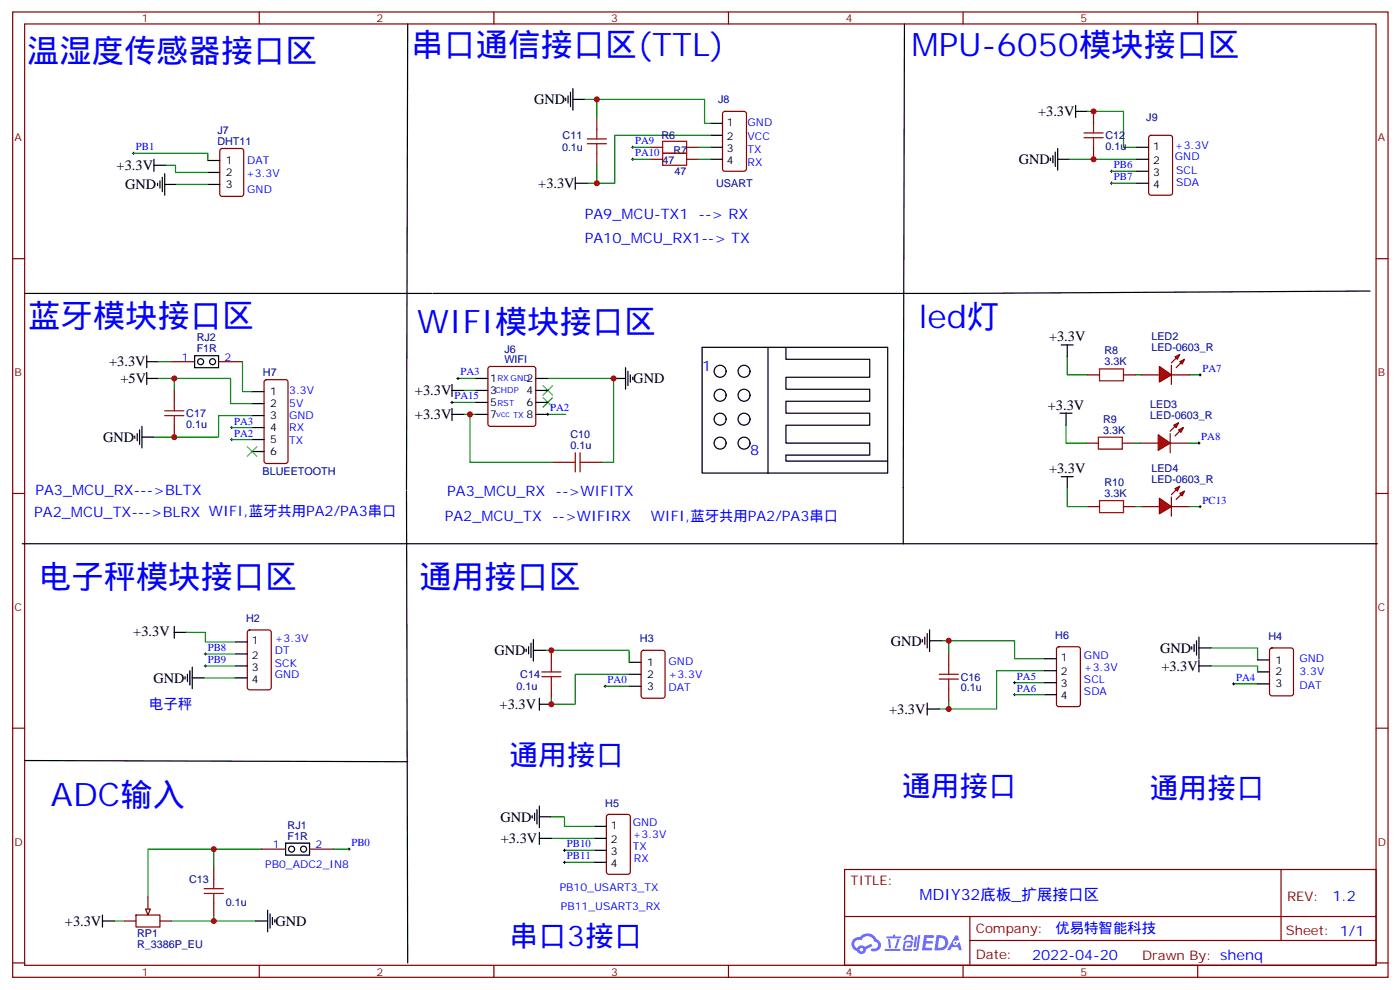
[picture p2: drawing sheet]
<svg xmlns="http://www.w3.org/2000/svg" width="413mm" height="292mm" viewBox="0 0 413 292" stroke-linecap="round" stroke-linejoin="round" font-family="sans-serif">
<g fill="none" stroke="#000" stroke-width=".35">
<path d="M120.2 7.1l-.4 137.2M266.6 7.1l-.4 136.5M317 32.8h3.5M317 31v3.6M45.4 48.7h3.5M45.4 46.9v3.5M46.4 54v.7M47.1 53.3v2.1M47.8 52.2v4.2M48.5 54.3h3.6M48.5 51.2v6.3M61.2 54.3h3.6"/>
<path d="M61.2 47.3h3.6M61.2 50.8h3.6M309.6 46.6v.7M310.3 45.9v2.1M311 44.8v4.2M311.7 46.9h3.5M311.7 43.7v6.4M7.3 86.4h119.9M403.8 85.7l-121.4 .7h-154.8M119.8 144.6l.4 139M51.4 186.3h3.5M51.4 184.5v3.5"/>
<path d="M54.5 199.3v.7M55.2 198.6v2.1M56 197.6v4.2M56.7 199.7h3.5M56.7 196.5v6.3M69.4 196.1h3.5M69.4 189.1h3.5M69.4 192.6h3.5M69.4 199.7h3.5M155.1 191.2v.7M155.8 190.5v2.1M156.5 189.4v4.3"/>
<path d="M157.2 191.6h3.5M157.2 188.4v6.3M185.4 195.1h3.5M185.4 198.6h3.5M271.9 188.4v.7M272.6 187.7v2.1M273.3 186.6v4.3M274 188.7h3.5M274 185.6v6.3M307.8 194h3.6M307.8 197.6h3.6M351.2 190.5v.7"/>
<path d="M351.9 189.8v2.1M352.6 188.7v4.3M353.3 190.9h3.6M353.3 187.7v6.3M353.3 194.4v3.5M353.3 196.1h3.6M370.6 194.4h3.6M370.6 197.9h3.6M159 207.4h3.5M159 205.7v3.5M185.4 202.1h3.5M273.3 207.1v3.5"/>
<path d="M273.3 208.8h3.5M307.8 201.1h3.6M307.8 204.6h3.6M370.6 201.4h3.6M157.6 239.5v2.2M158.3 238.5v4.2M159 237.4v6.4M156.8 240.2v.7M159 245.2v3.5M159 240.6h3.5M159 246.9h3.5M175.2 243.4h3.5"/>
<path d="M175.2 246.9h3.5M175.2 250.5h3.5M175.2 254h3.5M30.2 271.3h3.5M30.2 269.5v3.5"/>
</g>
<g fill="none" stroke="#870000" stroke-width=".35">
<path d="M322.3 32.8v3.5M65 44l.5-.3h5.6l.7 .5v12.9l-.4 .7-5.9 .1-.7-.5v-13zM322.3 43.4v3.5M73.1 185.8l.5-.2h5.6l.7 .4v16.5l-.4 .6-5.9 .1-.7-.5v-16.4zM162.5 191.6v3.5M189.2 191.8l.5-.2h5.6l.6 .4 .1 13-.5 .6-5.8 .1-.7-.5-.1-12.9zM279.6 192.3v3.5M311.6 190.7l.5-.2h5.6l.7 .4v16.5l-.4 .7h-5.9l-.7-.4v-16.5zM374.4 191.1l.5-.2h5.6l.7 .4v13l-.5 .6-5.8 .1-.7-.5v-12.9zM162.5 202.1v3.6M279.6 202.8v3.6M179 240.1l.4-.2h5.7l.6 .4 .1 16.5-.5 .7h-5.9l-.6-.4-.1-16.5z"/>
<path d="M36.5 271.3h3.6M40.1 269.5h7v3.5h-7zM43.6 264.2v3.6M47.1 271.3h3.6"/>
</g>
<g fill="none" stroke="#008700" stroke-width=".35">
<path d="M320.5 32.8h10.6v10.6h3.9M52.1 54.3h9.1M315.2 46.9h19.8M327.6 50.4h7.4M327.6 54h7.4M54.9 186.3h5.6v2.8h8.9M60.2 199.7h9.2M60.5 192.6h8.9M60.5 196.1h8.9M160.7 191.6h24.7v3.5M185.4 198.6h-15.9v8.8h-7v-1.7M277.5 188.7h21.5v5.3h8.8"/>
<path d="M307.8 197.6h-14.1v11.2h-14.1M356.9 190.9h13.7v3.5M356.9 196.1h13.7v1.8M178.4 202.1h7M279.6 206.4v2.4h-2.8M299 201.1h8.8M299 204.6h8.8M363.6 201.4h7M162.5 240.6h3.9v2.8h8.8M162.5 246.9h12.7M166.4 254h8.8M166.4 250.5h8.8"/>
</g>
<path d="M319.5 39.2h5.6M322.3 36.3v2.9M319.5 40.6h5.6M322.3 40.6v2.8M159.7 199.3h5.6M159.7 197.9h5.6M162.5 195.1v2.8M162.5 199.3v2.8M276.8 198.6h5.6M279.6 195.8v2.8M276.8 200h5.6M279.6 200v2.8" fill="none" stroke="#a10000" stroke-width=".35"/>
<g fill="none" stroke="#000" stroke-width=".29">
<path d="M39 45.2h.7M39.4 44.8v.7M327.2 50.4h.7M327.2 54h.7M327.6 50.1v.7M327.6 53.6v.7M60.2 192.6h.7M60.2 196.1h.7M60.5 192.3v.7M60.5 195.8v.7M178 202.1h.7M178.4 201.8v.7"/>
<path d="M298.7 204.6h.7M298.7 201.1h.7M299 200.7v.7M299 204.3v.7M363.2 201.4h.7M363.6 201.1v.7M166 250.5h.7M166 254h.7M166.4 250.1v.7M166.4 253.6v.8"/>
</g>
<path d="M42.9 267.8h1.4l-.7 1.7z" fill="#f0f0f0" stroke="#870000" stroke-width=".35"/>
<g fill="none" stroke="#008700" stroke-width=".35">
<path d="M172.4 29.3h35.2v7h1.8M175.9 29.3v5.3M209.4 39.9h-28.2v14.1h-8.1M175.9 48.7v5.3M186.5 43.4h5.3M186.5 46.9h5.3M205.9 43.4h3.5M205.9 46.9h3.5M314.5 105.1v5.3h6M334.6 110.4h1.8M350.5 110.4h3.2M63 255.4v-5.3h-19.4v14.1"/>
<path d="M63 250.1h14.1M98.3 250.1h4.6M33.7 271.3h2.8M63 269.5v1.8h-12.3M63 271.3h12.4"/>
</g>
<path d="M175.9 38.1v2.8M173.1 42.3h5.6M173.1 40.9h5.6M175.9 42.3v2.9M195.3 41.6h7.1v3.6h-7.1zM195.3 45.2h7.1v3.5h-7.1zM324.1 108.7h7v3.5h-7zM63 258.9v2.9M60.2 263.2h5.6M60.2 261.8h5.6M63 263.2v2.8" fill="none" stroke="#a10000" stroke-width=".35"/>
<g fill="none" stroke="#870000" stroke-width=".35">
<path d="M175.9 34.6v3.5M213.2 33l.4-.2h5.7l.6 .4 .1 16.5-.5 .7h-5.9l-.6-.4-.1-16.5zM175.9 45.2v3.5M191.8 43.4h3.5M191.8 46.9h3.5M202.4 43.4h3.5M202.4 46.9h3.5M320.5 110.4h3.6M331.1 110.4h3.5M63 255.4v3.5M77.1 250.1h7.1M91.2 250.1h7.1"/>
<path d="M63 266v3.5"/>
</g>
<g fill="none" stroke="#000" stroke-width=".35">
<path d="M166.7 28.9v.7M167.4 28.2v2.1M168.1 27.2v4.2M168.8 29.3h3.6M168.8 26.1v6.4M209.4 36.3h3.5M209.4 39.9h3.5M209.4 43.4h3.5M209.4 46.9h3.5M84.2 248.4h7v3.5h-7zM75.4 271.3h3.5M78.9 268.1v6.4"/>
<path d="M79.6 269.2v4.2M80.3 270.2v2.1M81 270.9v.7"/>
<circle cx="85.9" cy="250.1" r=".88"/>
<circle cx="89.5" cy="250.1" r=".88"/>
</g>
<path d="M186.1 43.4h.7M186.1 46.9h.7M186.5 43v.7M186.5 46.6v.7M102.5 250.1h.7M102.9 249.8v.7" fill="none" stroke="#000" stroke-width=".29"/>
<g fill="#f00" stroke="#870000" stroke-width=".35">
<path d="M341.7 107.9l3.5 2.5-3.5 2.1z"/>
<path d="M345.2 107.6v5.6z"/>
</g>
<g fill="#870000" stroke="#870000" stroke-width=".35">
<path d="M345.2 106.9l1.4-1.4z"/>
<path d="M346.6 108.3l1.5-1.4z"/>
</g>
<g fill="#f00" stroke="#870000" stroke-width=".35">
<path d="M346.3 105.1l1.4-.7-.7 1.4z"/>
<path d="M347.7 106.5l1.4-.7-.7 1.4z"/>
</g>
<path d="M336.4 110.4h5.3M345.2 110.4h5.3" fill="none" stroke="#870000" stroke-width=".35"/>
<path d="M353.3 110.4h.7M353.7 110.1v.7" fill="none" stroke="#000" stroke-width=".29"/>
<path d="M312.8 101.6h3.5M314.5 101.6v3.5M312.4 121.7h3.5M314.2 121.7v3.5" fill="none" stroke="#000" stroke-width=".35"/>
<g fill="#f00" stroke="#870000" stroke-width=".35">
<path d="M341.3 128.1l3.6 2.4-3.6 2.1z"/>
<path d="M344.9 127.7v5.6z"/>
</g>
<g fill="#870000" stroke="#870000" stroke-width=".35">
<path d="M346.3 125.6l-1.4 1.4z"/>
<path d="M346.3 128.4l1.4-1.4z"/>
</g>
<g fill="#f00" stroke="#870000" stroke-width=".35">
<path d="M345.9 125.2l1.4-.7-.7 1.4z"/>
<path d="M347.3 126.6l1.5-.7-.7 1.5z"/>
</g>
<path d="M320.2 130.5h3.5M330.8 130.5h3.5M336.1 130.5h5.2M344.9 130.5h5.3" fill="none" stroke="#870000" stroke-width=".35"/>
<path d="M323.7 128.8h7.1v3.5h-7.1z" fill="none" stroke="#a10000" stroke-width=".35"/>
<path d="M314.2 125.2v5.3h6M334.3 130.5h1.8M350.2 130.5h3.1" fill="none" stroke="#008700" stroke-width=".35"/>
<path d="M312.8 140.4h3.5M314.5 140.4v3.5" fill="none" stroke="#000" stroke-width=".35"/>
<g fill="#f00" stroke="#870000" stroke-width=".35">
<path d="M341.7 146.8l3.5 2.4-3.5 2.1z"/>
<path d="M345.2 146.4v5.6z"/>
</g>
<g fill="#870000" stroke="#870000" stroke-width=".35">
<path d="M345.2 145.7l1.4-1.4z"/>
<path d="M346.6 147.1l1.5-1.4z"/>
</g>
<g fill="#f00" stroke="#870000" stroke-width=".35">
<path d="M346.3 143.9l1.4-.7-.7 1.4z"/>
<path d="M347.7 145.3l1.4-.7-.7 1.4z"/>
</g>
<g fill="none" stroke="#870000" stroke-width=".35">
<path d="M3.7 3.5h405.4v284.4h-405.4zM7.3 7.1h398.3v277.2h-398.3zM76.4 3.5v3.6M145.6 3.5v3.6M214.7 3.5v3.6M283.8 3.5v3.6M353 3.5v3.6M3.7 76.2h3.6M405.6 76.2h3.5M3.7 145.3h3.6M320.5 149.2h3.6M331.1 149.2h3.5"/>
<path d="M336.4 149.2h5.3M345.2 149.2h5.3M405.6 145.3h3.5M3.7 214.5h3.6M405.6 214.5h3.5M248.9 256.1h156.7v28.2h-156.7zM377.5 256.1l.1 20.9M249 270h156.4M285.8 277h119.6M285.8 270v14.1M3.7 283.6h3.6M76.4 284.3v3.6"/>
<path d="M145.6 284.3v3.6M214.7 284.3v3.6M283.8 284.3v3.6M353 284.3v3.6M405.6 283.6h3.5"/>
</g>
<path d="M324.1 147.5h7v3.5h-7z" fill="none" stroke="#a10000" stroke-width=".35"/>
<path d="M314.5 143.9v5.3h6M334.6 149.2h1.8M350.5 149.2h3.2" fill="none" stroke="#008700" stroke-width=".35"/>
<path d="M353 130.5h.7M353.3 130.2v.7M353.3 149.2h.7M353.7 148.9v.7" fill="none" stroke="#000" stroke-width=".29"/>
<g fill="#5487ff">
<path d="M272.4 275.5h2.5l.3 .2-.1 .5-2 .1-.1 .9h1.6l.4 .4-.4 .4h-1.7l-.2 1.2h1.9l.2 .3-.2 .4h-2.9z"/>
<path d="M281.6 275.5h.7l.4 1.3-.7 .4a.74 .74 0 0 0-1.1 .3 .74 .74 0 0 0 .5 1 .74 .74 0 0 0 .9-.7l.6-.2 .6 2.3h-.9l-.2-.9h-1.8l-.6 .9h-.9z"/>
<path d="M269.7 275.9h.6l-.4 2.9a.31 .31 0 0 1-.3 .3 .31 .31 0 0 1-.3-.3z"/>
<path d="M270.6 275.4h.6l-.5 4a.89 .89 0 0 1-.6 .7 .89 .89 0 0 1-1-.3l1-.5z"/>
<path d="M267 275.6l.6-.2 1.2 .1 .5 1.3-.6 .1-.4-.9-1 .1a.95 .95 0 0 1-1 .8l-.1-.2z"/>
<path d="M266.6 277.3l1.8-.2a1.04 1.04 0 0 1 .7 1.1 1.04 1.04 0 0 1-.9 .9h-.7a.29 .29 0 0 1-.3-.3 .29 .29 0 0 1 .4-.3h.6l.2-.8h-1.4l-.3 1.8h1.9a.29 .29 0 0 1 .2 .3 .29 .29 0 0 1-.3 .3h-2l-.4-.3 .2-2.1z"/>
<path d="M260.8 279.5h4.3a.3 .3 0 0 1 .3 .3 .3 .3 0 0 1-.3 .3h-4.2z"/>
<path d="M264.5 276.6h.6l-.5 1.7a1.02 1.02 0 0 1-.7 1.1l-.2-.3z"/>
<path d="M261.7 276.6h.6l.3 2.4-.3 .3-.3-.2z"/>
<path d="M261.3 275.8h1.9l.2-.5h.5l-.1 .5h1.5a.29 .29 0 0 1 .3 .3 .29 .29 0 0 1-.3 .3h-3.9z"/>
<path d="M276 275.5l-.6 4.4h1.4a2.27 2.27 0 0 0 2.7-2.2 2.27 2.27 0 0 0-2.7-2.2zM276.8 276.3a1.5 1.5 0 0 1 1.8 1.5 1.5 1.5 0 0 1-1.9 1.4h-.3z"/>
<path d="M251.6 276.6a2.09 2.09 0 0 0 1 3.6 1.37 1.37 0 0 0 1.5 .8 1.37 1.37 0 0 0 1.1-1.4l2-.9-.5-.7-1.8 .9a1.4 1.4 0 0 0-2.3 .4 1.32 1.32 0 0 1-.6-1.9 1.32 1.32 0 0 1 1.9-.4 2.02 2.02 0 0 1 2-1.2 2.02 2.02 0 0 1 1.8 1.6 1.09 1.09 0 0 1 1.1 1.3 1.09 1.09 0 0 1-1.6 .7 .41 .41 0 0 0-.5 .3 .41 .41 0 0 0 .4 .5 1.89 1.89 0 0 0 2.4-1.2 1.89 1.89 0 0 0-1.2-2.4 2.98 2.98 0 0 0-5-.6l-1 .1zM253.4 279.8a.52 .52 0 0 1 1 0 .52 .52 0 0 1-1 0z"/>
<circle cx="281.6" cy="277.7" r=".28"/>
</g>
<path d="M338.8 40.1l.4-.2h5.7l.6 .4 .1 16.5-.5 .6-5.9 .1-.6-.5-.1-16.4zM50.3 106.5h7.1M51.4 114.7v3.5M64.4 106.5h7.1M78.1 112l.4-.2h5.7l.6 .5 .1 23.5-.5 .7h-5.9l-.6-.4-.1-23.6zM144 108.2l.5-.3h12.7l.5 .3 .2 .5v16.2l-.2 .5-.5 .2h-12.7l-.5-.2-.2-.5v-16.2zM51.4 125.2v3.6M163.2 136.2h3.5M173.8 136.2h3.5" fill="none" stroke="#870000" stroke-width=".35"/>
<g fill="none" stroke="#000" stroke-width=".35">
<path d="M169.5 54h3.6M169.5 52.2v3.5M335 54h3.5M335 43.4h3.5M335 46.9h3.5M335 50.4h3.5M43.3 111.5h3.5M43.3 104.8v3.5M43.3 109.7v3.5M43.3 106.5h3.5M57.4 104.8h7v3.5h-7zM74.3 115.4h3.5"/>
<path d="M74.3 118.9h3.5M133.2 113.2v3.6M133.2 115h3.5M140.3 111.5h3.5M140.3 115h3.5M140.3 118.5h3.5M157.9 111.5h3.5M157.9 115h3.5M157.9 118.5h3.5M180.8 111.5h3.6M184.4 108.3v6.4M185.1 109.4v4.2"/>
<path d="M185.8 110.4v2.1M186.5 111.1v.7M206.9 102.3h54.7v37h-54.7zM226.3 102.3v37M231.6 102.3v3.5h24.7v5.3h-24.7v3.6h24.7v3.5h-24.7v3.5h24.7v3.5h-24.7v5.3h24.7v3.6h-24.7v1.7h30M39.7 128.4v.7M40.4 127.7v2.1M41.1 126.6v4.3M41.8 128.8h3.6M41.8 125.6v6.3M74.3 122.4h3.5M74.3 125.9h3.5"/>
<path d="M74.3 129.5h3.5M74.3 133h3.5M133.2 122.1h3.5M133.2 120.3v3.5M140.3 122.1h3.5M157.9 122.1h3.5M266.2 143.6v16.6M6.6 160.2h399.3M7.3 224l112.9 .4"/>
<circle cx="59.1" cy="106.5" r=".88"/>
<circle cx="62.7" cy="106.5" r=".88"/>
<circle cx="212.2" cy="116.4" r="1.76"/>
<circle cx="212.2" cy="109.4" r="1.76"/>
<circle cx="219.3" cy="116.4" r="1.76"/>
<circle cx="219.3" cy="109.4" r="1.76"/>
<circle cx="212.2" cy="130.5" r="1.76"/>
<circle cx="212.2" cy="123.5" r="1.76"/>
<circle cx="219.3" cy="130.5" r="1.76"/>
<circle cx="219.3" cy="123.5" r="1.76"/>
</g>
<path d="M51.4 118.2v2.8M48.5 122.4h5.7M48.5 121h5.7M51.4 122.4v2.8M166.7 136.2h2.8M169.5 133.3v5.7M171 136.2h2.8M171 133.3v5.7" fill="none" stroke="#a10000" stroke-width=".35"/>
<g fill="none" stroke="#008700" stroke-width=".35">
<path d="M39.4 45.2h21.8v2.1M48.9 48.7h2.8v2.1h9.5M46.8 111.5h4.6v3.2M46.8 106.5h3.5M51.4 111.5h16.5v7.4h6.4M71.5 106.5v8.9h2.8M133.2 118.5h7.1M135 111.5h5.3M136.7 115h3.6M161.4 111.5h19.4v24.7h-3.5M68.3 125.9h6M68.3 129.5h6"/>
<path d="M74.3 122.4h-9.9v6.4h-19M136.7 122.1h3.6M138.5 122.1v14.1h24.7M161.4 122.1h5.3M279.6 188.7v3.6"/>
</g>
<path d="M132.9 118.5h.7M133.2 118.2v.7M134.6 111.5h.7M135 111.1v.7M67.9 125.9h.8M67.9 129.5h.8M68.3 125.6v.7M68.3 129.1v.7M161.1 122.1h.7M161.4 121.7v.7" fill="none" stroke="#000" stroke-width=".29"/>
<path d="M160 117.1l2.8 2.8M160 113.6l2.8 2.8M162.8 117.1l-2.8 2.8M162.8 113.6l-2.8 2.8M72.9 131.6l2.8 2.8M75.7 131.6l-2.8 2.8" fill="none" stroke="#3c3" stroke-width=".35"/>
<g fill="#c00">
<circle cx="162.5" cy="191.6" r=".88"/>
<circle cx="162.5" cy="207.4" r=".88"/>
<circle cx="322.3" cy="46.9" r=".88"/>
<circle cx="322.3" cy="32.8" r=".88"/>
<circle cx="63" cy="271.3" r=".88"/>
<circle cx="63" cy="250.1" r=".88"/>
<circle cx="175.9" cy="29.3" r=".88"/>
<circle cx="175.9" cy="54" r=".88"/>
<circle cx="51.4" cy="111.5" r=".88"/>
<circle cx="51.4" cy="128.8" r=".88"/>
<circle cx="279.6" cy="188.7" r=".88"/>
<circle cx="279.6" cy="208.8" r=".88"/>
<circle cx="138.5" cy="122.1" r=".88"/>
<circle cx="180.8" cy="111.5" r=".88"/>
</g>
<g font-size="9.5" fill="#00f">
<text x="121.2" y="16.6">串口通信接口区(TTL)</text>
<text x="268.7" y="16.6">MPU-6050模块接口区</text>
<text x="8" y="18.3">温湿度传感器接口区</text>
<text x="8.3" y="96.3">蓝牙模块接口区</text>
<text x="123" y="98.1">WIFI模块接口区</text>
<text x="270.8" y="96.7">led灯</text>
<text x="11.5" y="173.2">电子秤模块接口区</text>
<text x="123.7" y="173.2">通用接口区</text>
<text x="15" y="237.4">ADC输入</text>
</g>
<g font-size="8.5" fill="#00f">
<text x="150.1" y="225.4">通用接口</text>
<text x="265.9" y="234.6">通用接口</text>
<text x="338.9" y="234.9">通用接口</text>
<text x="150.1" y="278.7">串口3接口</text>
</g>
<text font-size="4.6" fill="#00f" x="271" y="265.1">MDIY32底板_扩展接口区</text>
<g font-size="4.2">
<text x="157.4" y="30.8">GND</text>
<text x="305.9" y="34.2">+3.3V</text>
<text x="34.4" y="50.1">+3.3V</text>
<text x="300.3" y="48.3">GND</text>
<text x="36.9" y="55.7">GND</text>
<text x="158.6" y="55.4">+3.3V</text>
<text x="309.2" y="100.5">+3.3V</text>
<text x="32.2" y="107.9">+3.3V</text>
<text x="35.5" y="112.9">+5V</text>
<text x="186.7" y="112.9">GND</text>
<text x="122.3" y="116.5">+3.3V</text>
<text x="122.3" y="123.5">+3.3V</text>
<text x="308.8" y="120.6">+3.3V</text>
<text x="30.4" y="130.2">GND</text>
<text x="309.2" y="139.3">+3.3V</text>
<text x="39.3" y="187.4">+3.3V</text>
<text x="262.5" y="190.1">GND</text>
<text x="145.7" y="193">GND</text>
<text x="341.9" y="192.3">GND</text>
<text x="342.3" y="197.6">+3.3V</text>
<text x="45.2" y="201.1">GND</text>
<text x="147.2" y="208.9">+3.3V</text>
<text x="262" y="210.3">+3.3V</text>
<text x="147.5" y="242">GND</text>
<text x="147.6" y="248.4">+3.3V</text>
<text x="19.1" y="272.7">+3.3V</text>
<text x="81.2" y="272.7">GND</text>
</g>
<g font-size="4.2" fill="#00f">
<text x="172.4" y="64.6">PA9_MCU-TX1</text>
<text x="205.9" y="64.6">--&gt; RX</text>
<text x="172.4" y="71.6">PA10_MCU_RX1--&gt; TX</text>
<text x="206.9" y="109.4">1</text>
<text x="221.1" y="134.1">8</text>
<text x="10.4" y="145.7">PA3_MCU_RX---&gt;BLTX</text>
<text x="131.8" y="146">PA3_MCU_RX</text>
<text x="163.7" y="146">--&gt;WIFITX</text>
<text x="10.1" y="152.4">PA2_MCU_TX---&gt;BLRX WIFI,蓝牙共用PA2/PA3串口</text>
<text x="131.1" y="153.5">PA2_MCU_TX</text>
<text x="162.7" y="153.5">--&gt;WIFIRX</text>
<text x="191.8" y="153.5">WIFI,蓝牙共用PA2/PA3串口</text>
<text x="44" y="208.8">电子秤</text>
<text x="392.7" y="265.4">1.2</text>
<text x="311.1" y="274.9">优易特智能科技</text>
<text x="304.2" y="282.7">2022-04-20</text>
</g>
<g font-size="3.9" fill="#800">
<text x="250.7" y="260.7">TITLE:</text>
<text x="379.3" y="265.4">REV:</text>
<text x="287.6" y="274.9">Company:</text>
<text x="379" y="275.5">Sheet: 1/1</text>
<text x="287.6" y="282.6">Date:</text>
<text x="336.6" y="282.7">Drawn By: shenq</text>
</g>
<g font-size="3.2" fill="#800">
<text x="41.8" y="6.5">1</text>
<text x="111" y="6.5">2</text>
<text x="180.1" y="6.5">3</text>
<text x="249.3" y="6.5">4</text>
<text x="318.4" y="6.5">5</text>
<text x="4.3" y="41.6">A</text>
<text x="406.1" y="41.6">A</text>
<text x="4.3" y="110.8">B</text>
<text x="406.1" y="110.8">B</text>
<text x="4.3" y="179.9">C</text>
<text x="406.1" y="179.9">C</text>
<text x="4.3" y="249.1">D</text>
<text x="406.1" y="249.1">D</text>
<text x="41.8" y="287.3">1</text>
<text x="111" y="287.3">2</text>
<text x="180.1" y="287.3">3</text>
<text x="249.3" y="287.3">4</text>
<text x="318.4" y="287.3">5</text>
</g>
<g font-size="3.2" fill="#000080">
<text x="211.7" y="30.4">J8</text>
<text x="337.8" y="35.6">J9</text>
<text x="64.1" y="39.5">J7</text>
<text x="165.8" y="41">C11</text>
<text x="195" y="41">R6</text>
<text x="325.8" y="41">C12</text>
<text x="64.1" y="42.7">DHT11</text>
<text x="165.6" y="44.5">0.1u</text>
<text x="198.5" y="45.2">R7</text>
<text x="325.8" y="44.2">0.1u</text>
<text x="195.2" y="48.4">47</text>
<text x="198.8" y="51.6">47</text>
<text x="211.1" y="55.1">USART</text>
<text x="58" y="100.5">RJ2</text>
<text x="339.4" y="100.2">LED2</text>
<text x="58" y="103.7">F1R</text>
<text x="148.7" y="106.9">WIFI</text>
<text x="148.7" y="103.9">J6</text>
<text x="325.5" y="107.6">3.3K</text>
<text x="325.5" y="104.4">R8</text>
<text x="339.3" y="103.4">LED-0603_R</text>
<text x="77.5" y="110.9">H7</text>
<text x="54.9" y="122.8">C17</text>
<text x="325.1" y="124.5">R9</text>
<text x="339" y="123.5">LED-0603_R</text>
<text x="339" y="120.3">LED3</text>
<text x="54.9" y="126">0.1u</text>
<text x="168.1" y="129.1">C10</text>
<text x="325.1" y="127.7">3.3K</text>
<text x="168.1" y="132.3">0.1u</text>
<text x="77.4" y="139.8">BLUEETOOTH</text>
<text x="325.5" y="143.2">R10</text>
<text x="339.3" y="142.2">LED-0603_R</text>
<text x="339.4" y="139">LED4</text>
<text x="325.5" y="146.4">3.3K</text>
<text x="72.5" y="183.2">H2</text>
<text x="188.6" y="189.2">H3</text>
<text x="311" y="188.2">H6</text>
<text x="373.8" y="188.5">H4</text>
<text x="152.2" y="203.3">0.1u</text>
<text x="153.3" y="199.7">C14</text>
<text x="283.1" y="203.6">0.1u</text>
<text x="283.1" y="200.5">C16</text>
<text x="178.4" y="237.6">H5</text>
<text x="84.8" y="244.1">RJ1</text>
<text x="84.8" y="247.3">F1R</text>
<text x="55.8" y="260.1">C13</text>
<text x="66.5" y="266.8">0.1u</text>
<text x="40.4" y="279.2">R_3386P_EU</text>
<text x="40.4" y="276">RP1</text>
</g>
<g font-size="3.2">
<text x="214.2" y="37">1</text>
<text x="214.2" y="41.3">2</text>
<text x="214.2" y="44.8">3</text>
<text x="339.8" y="44.1">1</text>
<text x="66.5" y="48.3">1</text>
<text x="66.5" y="51.9">2</text>
<text x="214.2" y="48.3">4</text>
<text x="339.8" y="48.3">2</text>
<text x="339.8" y="51.9">3</text>
<text x="66.5" y="55.4">3</text>
<text x="339.8" y="55.4">4</text>
<text x="144.5" y="112.5">1</text>
<text x="155.2" y="112.5">2</text>
<text x="79.6" y="116.4">1</text>
<text x="79.6" y="119.9">2</text>
<text x="144.5" y="116.1">3</text>
<text x="144.5" y="119.6">5</text>
<text x="155.2" y="116.1">4</text>
<text x="155.2" y="119.6">6</text>
<text x="79.6" y="123.5">3</text>
<text x="144.5" y="123.1">7</text>
<text x="155.2" y="123.1">8</text>
<text x="79.6" y="127">4</text>
<text x="79.6" y="130.5">5</text>
<text x="79.6" y="134.1">6</text>
<text x="74.2" y="189.8">1</text>
<text x="74.2" y="194">2</text>
<text x="74.2" y="197.6">3</text>
<text x="190.7" y="196.1">1</text>
<text x="312.7" y="194.7">1</text>
<text x="375.9" y="195.4">1</text>
<text x="74.2" y="201.1">4</text>
<text x="190.7" y="203.2">3</text>
<text x="190.7" y="199.7">2</text>
<text x="312.7" y="199">2</text>
<text x="312.7" y="202.5">3</text>
<text x="375.9" y="202.5">3</text>
<text x="375.9" y="199">2</text>
<text x="312.7" y="206">4</text>
<text x="180" y="244.1">1</text>
<text x="180" y="248.4">2</text>
<text x="180" y="251.9">3</text>
<text x="180" y="255.4">4</text>
</g>
<g font-size="3.2" fill="#00f">
<text x="220.3" y="37">GND</text>
<text x="220.3" y="41.3">VCC</text>
<text x="40.1" y="44.3">PB1</text>
<text x="187.2" y="42.5">PA9</text>
<text x="187.2" y="46">PA10</text>
<text x="220.3" y="45.2">TX</text>
<text x="346.3" y="43.7">+3.3V</text>
<text x="346.3" y="47.3">GND</text>
<text x="72.5" y="52.2">+3.3V</text>
<text x="72.9" y="48.3">DAT</text>
<text x="220.3" y="49">RX</text>
<text x="328.3" y="49.6">PB6</text>
<text x="328.3" y="53.1">PB7</text>
<text x="346.6" y="51.2">SCL</text>
<text x="72.9" y="56.8">GND</text>
<text x="346.6" y="54.7">SDA</text>
<text x="53.6" y="106.2">1</text>
<text x="66.2" y="106.2">2</text>
<text x="135.7" y="110.6">PA3</text>
<text x="354.4" y="109.5">PA7</text>
<text x="85.2" y="116.1">3.3V</text>
<text x="85.2" y="119.9">5V</text>
<text x="133.9" y="117.6">PA15</text>
<text x="69" y="125.1">PA3</text>
<text x="85.2" y="123.5">GND</text>
<text x="162.1" y="121.2">PA2</text>
<text x="69" y="128.6">PA2</text>
<text x="85.2" y="130.9">TX</text>
<text x="85.2" y="127">RX</text>
<text x="354" y="129.6">PA8</text>
<text x="354.4" y="148.3">PC13</text>
<text x="61.2" y="191.7">PB8</text>
<text x="81" y="189.1">+3.3V</text>
<text x="61.2" y="195.3">PB9</text>
<text x="81" y="192.6">DT</text>
<text x="81" y="196.5">SCK</text>
<text x="197.1" y="195.8">GND</text>
<text x="319.5" y="194">GND</text>
<text x="319.5" y="197.6">+3.3V</text>
<text x="383" y="195.1">GND</text>
<text x="81" y="199.7">GND</text>
<text x="179.1" y="201.3">PA0</text>
<text x="197.1" y="199.7">+3.3V</text>
<text x="197.1" y="203.6">DAT</text>
<text x="299.7" y="203.7">PA6</text>
<text x="299.7" y="200.2">PA5</text>
<text x="319.5" y="201.1">SCL</text>
<text x="364.3" y="200.6">PA4</text>
<text x="383" y="199">3.3V</text>
<text x="383" y="202.8">DAT</text>
<text x="319.5" y="204.6">SDA</text>
<text x="186.5" y="243.4">GND</text>
<text x="80.4" y="249.8">1</text>
<text x="93" y="249.8">2</text>
<text x="103.6" y="249.2">PB0</text>
<text x="167.1" y="249.6">PB10</text>
<text x="186.5" y="246.9">+3.3V</text>
<text x="186.5" y="250.5">TX</text>
<text x="78.2" y="255.8">PB0_ADC2_IN8</text>
<text x="167.1" y="253.1">PB11</text>
<text x="186.8" y="254">RX</text>
<text x="165" y="262.5">PB10_USART3_TX</text>
<text x="165.3" y="268.1">PB11_USART3_RX</text>
</g>
<g font-size="2.5" fill="#00f">
<text x="146.6" y="112.2">RX GND</text>
<text x="145.9" y="115.7">CHDP</text>
<text x="146.6" y="119.6">RST</text>
<text x="146.3" y="122.8">vcc TX</text>
</g>
</svg>
